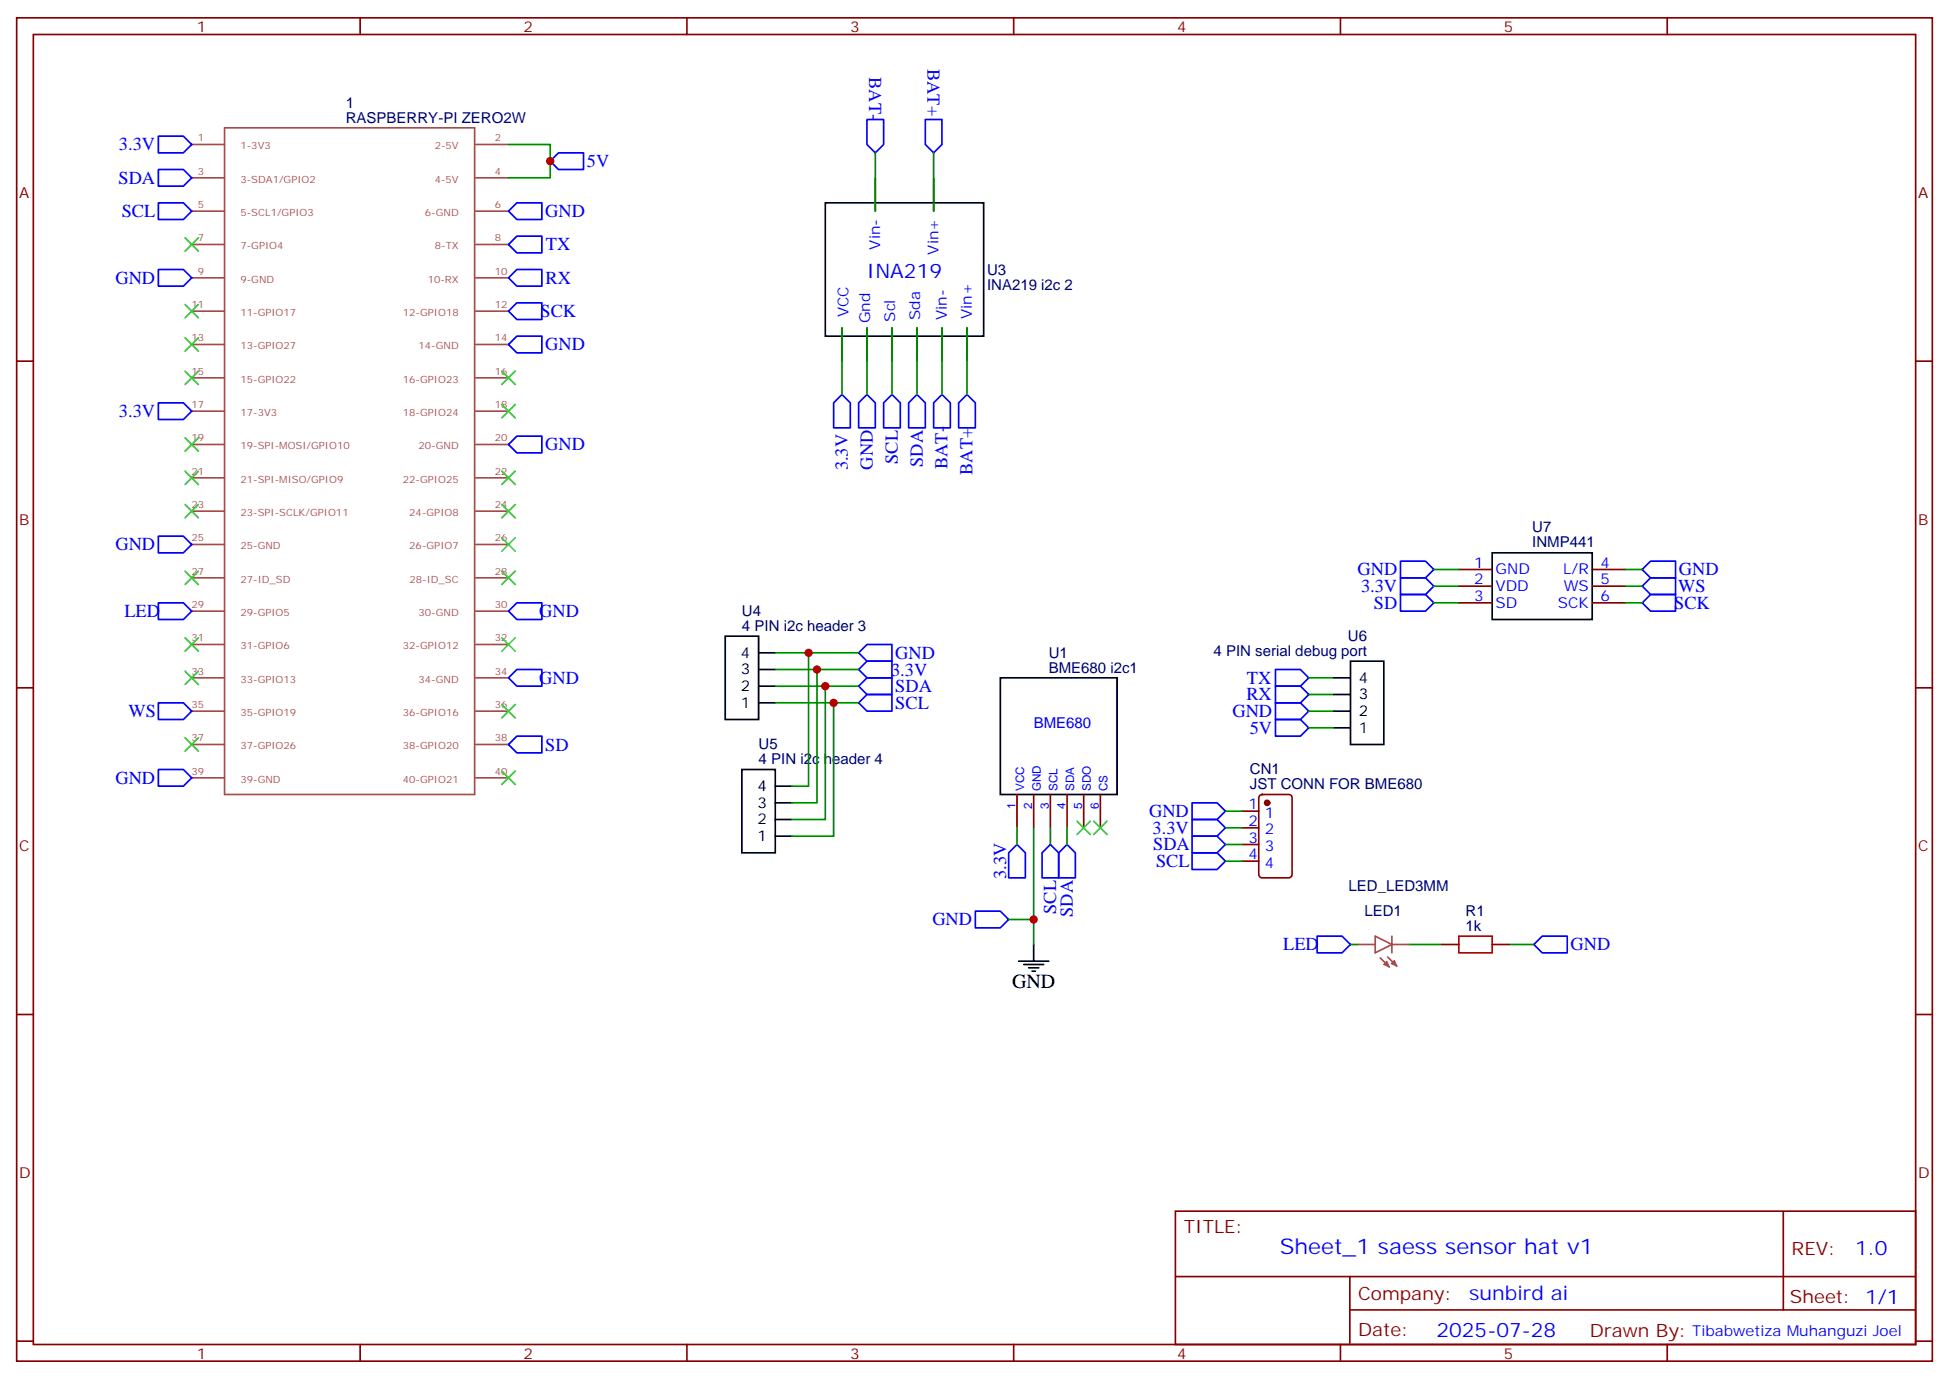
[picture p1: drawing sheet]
<svg xmlns="http://www.w3.org/2000/svg" width="412mm" height="292mm" viewBox="0 0 412 292" stroke-linecap="round" stroke-linejoin="round" font-family="sans-serif">
<g fill="none" stroke="#870000" stroke-width=".35">
<path d="M3.5 3.8h405.4v284.3h-405.4zM7.1 7.3h398.2v277.3h-398.2zM76.2 3.8v3.5M145.3 3.8v3.5M214.5 3.8v3.5M283.6 3.8v3.5M352.8 3.8v3.5M185.2 37.6v7.1M197.6 37.6v7.1M3.5 76.4h3.6M178.2 69.4v7M183.4 69.4v7"/>
<path d="M188.7 69.4v7M194 69.4v7M199.3 69.4v7M204.6 69.4v7M405.3 76.4h3.6M308.7 120.5h7M308.7 124.1h7M308.7 127.6h7M336.9 120.5h7.1M336.9 124.1h7.1M336.9 127.6h7.1M3.5 145.6h3.6"/>
<path d="M405.3 145.6h3.6M215.2 168.2v7M218.7 168.2v7M222.2 168.2v7M225.8 168.2v7M229.3 168.2v7M232.8 168.2v7M262.8 171.7h3.5M262.8 175.2h3.5M262.8 178.8h3.5M266.6 168.4l.5-.2h5.6a.71 .71 0 0 1 .7 .7v16.2a.76 .76 0 0 1-.7 .7h-5.6a.76 .76 0 0 1-.8-.7v-16.2zM262.8 182.3h3.5"/>
<path d="M305.2 199.9h3.5M315.7 199.9h3.6M3.5 214.7h3.6M405.3 214.7h3.6M248.7 256.4h156.6v28.2h-156.6zM377.3 256.4v20.9M248.7 270.2h156.5M285.6 277.3h119.6M285.6 270.2v14.1M3.5 283.9h3.6M76.2 284.6v3.5M145.3 284.6v3.5"/>
<path d="M214.5 284.6v3.5M283.6 284.6v3.5M352.8 284.6v3.5M405.3 283.9h3.6"/>
</g>
<g fill="none" stroke="#000" stroke-width=".35">
<path d="M174.6 42.9h33.5v28.3h-33.5zM315.7 117h21.2v14.1h-21.2zM153.5 134.7h7v17.6h-7zM160.5 138.2h3.5M285.8 139.9h7v17.7h-7zM160.5 148.8h3.5M160.5 145.2h3.5M160.5 141.7h3.5M211.7 143.5h24.7v24.7h-24.7zM282.2 154.1h3.6M282.2 150.5h3.6M282.2 147h3.6"/>
<path d="M282.2 143.5h3.6M157 162.9h7v17.6h-7zM164 177h3.6M164 173.5h3.6M164 169.9h3.6M164 166.4h3.6M218.7 199.9v3.5M215.5 203.4h6.4M216.6 204.2h4.2M217.7 204.9h2.1M218.4 205.6h.7"/>
</g>
<g fill="none" stroke="#008700" stroke-width=".35">
<path d="M107.6 30.6h8.8v7h-8.8M185.2 32.3v12.4M197.6 32.3v12.4M178.2 69.4v14.1M183.4 69.4v14.1M188.7 69.4v14.1M194 69.4v14.1M199.3 69.4v14.1M204.6 69.4v14.1M164 138.2h17.7M171.1 138.2v28.2h-3.5M303.4 120.5h5.3"/>
<path d="M303.4 124.1h5.3M303.4 127.6h5.3M344 120.5h3.5M344 124.1h3.5M344 127.6h3.5M164 141.7h17.7M164 145.2h17.7M164 148.8h17.7M172.9 141.7v28.2h-5.3M174.6 145.2v28.3h-7M176.4 148.8v28.2h-8.8M276.9 143.5h5.3"/>
<path d="M276.9 147h5.3M276.9 150.5h5.3M276.9 154.1h5.3M215.2 175.2v3.6M218.7 175.2v24.7M222.2 175.2v3.6M225.8 175.2v3.6M259.3 171.7h3.5M259.3 175.2h3.5M259.3 178.8h3.5M213.4 194.6h5.3M259.3 182.3h3.5"/>
<path d="M285.8 199.9h1.7M298.1 199.9h7.1M319.3 199.9h5.3"/>
</g>
<g fill="none" stroke="#3c3" stroke-width=".35">
<path d="M39.2 50.3l2.8 2.9M42 50.3l-2.8 2.9M39.2 78.6l2.8 2.8M39.2 71.5l2.8 2.8M39.2 64.5l2.8 2.8M42 78.6l-2.8 2.8M42 71.5l-2.8 2.8M42 64.5l-2.8 2.8M106.2 78.6l2.8 2.8M109 78.6l-2.8 2.8M39.2 99.7l2.8 2.9M39.2 92.7l2.8 2.8"/>
<path d="M42 99.7l-2.8 2.9M42 92.7l-2.8 2.8M106.2 85.6l2.8 2.8M106.2 99.7l2.8 2.9M109 85.6l-2.8 2.8M109 99.7l-2.8 2.9M39.2 106.8l2.8 2.8M42 106.8l-2.8 2.8M106.2 106.8l2.8 2.8M106.2 113.8l2.8 2.9M109 106.8l-2.8 2.8M109 113.8l-2.8 2.9"/>
<path d="M39.2 135l2.8 2.8M39.2 120.9l2.8 2.8M42 135l-2.8 2.8M42 120.9l-2.8 2.8M106.2 120.9l2.8 2.8M106.2 135l2.8 2.8M109 120.9l-2.8 2.8M109 135l-2.8 2.8M39.2 142.1l2.8 2.8M39.2 156.2l2.8 2.8M42 142.1l-2.8 2.8M42 156.2l-2.8 2.8"/>
<path d="M106.2 149.1l2.8 2.8M109 149.1l-2.8 2.8M106.2 163.2l2.8 2.9M109 163.2l-2.8 2.9M227.9 173.8l2.8 2.8M230.7 173.8l-2.8 2.8M231.4 173.8l2.8 2.8M234.2 173.8l-2.8 2.8"/>
</g>
<g fill="none" stroke="#00f" stroke-width=".35">
<path d="M33.5 28.8h5.3l1.8 1.8-1.8 1.7h-5.3zM33.5 35.9h5.3l1.8 1.7-1.8 1.8h-5.3zM118.2 32.3h5.3v3.6h-5.3l-1.8-1.8zM183.4 25.3h3.6v5.3l-1.8 1.7-1.8-1.7zM195.8 25.3h3.5v5.3l-1.7 1.7-1.8-1.7zM33.5 42.9h5.3l1.8 1.8-1.8 1.8h-5.3zM33.5 57h5.3l1.8 1.8-1.8 1.8h-5.3zM109.4 42.9h5.3v3.6h-5.3l-1.8-1.8zM109.4 50h5.3v3.5h-5.3l-1.8-1.7zM109.4 57h5.3v3.6h-5.3l-1.8-1.8zM107.6 65.9l1.8-1.8h5.3v3.5h-5.3zM109.4 71.2h5.3v3.5h-5.3l-1.8-1.8z"/>
<path d="M33.5 85.3h5.3l1.8 1.7-1.8 1.8h-5.3zM109.4 92.3h5.3v3.5h-5.3l-1.8-1.7zM178.2 83.5l1.7 1.8v5.3h-3.5v-5.3zM183.4 83.5l1.8 1.8v5.3h-3.5v-5.3zM188.7 83.5l1.8 1.8v5.3h-3.5v-5.3zM194 83.5l1.8 1.8v5.3h-3.5v-5.3zM199.3 83.5l1.8 1.8v5.3h-3.5v-5.3zM204.6 83.5l1.8 1.8v5.3h-3.6v-5.3zM33.5 113.5h5.3l1.8 1.8-1.8 1.7h-5.3zM296.3 118.8h5.3l1.8 1.7-1.8 1.8h-5.3zM33.5 127.6h5.3l1.8 1.8-1.8 1.7h-5.3zM109.4 127.6h5.3v3.5h-5.3l-1.8-1.7z"/>
<path d="M183.4 136.4h5.3v3.5h-5.3l-1.7-1.7zM296.3 122.3h5.3l1.8 1.8-1.8 1.7h-5.3zM296.3 125.8h5.3l1.8 1.8-1.8 1.8h-5.3zM347.5 120.5l1.7-1.7h5.3v3.5h-5.3zM349.2 122.3h5.3v3.5h-5.3l-1.7-1.7zM349.2 125.8h5.3v3.6h-5.3l-1.7-1.8zM33.5 148.8h5.3l1.8 1.7-1.8 1.8h-5.3zM109.4 155.8h5.3v3.5h-5.3l-1.8-1.7zM109.4 141.7h5.3v3.5h-5.3l-1.8-1.7zM181.7 148.8l1.7-1.8h5.3v3.5h-5.3zM181.7 141.7l1.7-1.8h5.3v3.6h-5.3zM181.7 145.2l1.7-1.7h5.3v3.5h-5.3z"/>
<path d="M269.9 141.7h5.3l1.7 1.8-1.7 1.7h-5.3zM269.9 145.2h5.3l1.7 1.8-1.7 1.8h-5.3zM269.9 148.8h5.3l1.7 1.7-1.7 1.8h-5.3zM269.9 152.3h5.3l1.7 1.8-1.7 1.7h-5.3zM33.5 162.9h5.3l1.8 1.7-1.8 1.8h-5.3zM215.2 178.8l1.8 1.7v5.3h-3.6v-5.3zM222.2 178.8l1.8 1.7v5.3h-3.5v-5.3zM252.2 169.9h5.3l1.8 1.8-1.8 1.8h-5.3zM252.2 173.5h5.3l1.8 1.7-1.8 1.8h-5.3zM252.2 177h5.3l1.8 1.8-1.8 1.7h-5.3zM206.4 192.9h5.3l1.7 1.7-1.7 1.8h-5.3zM224 180.5l1.8-1.7 1.7 1.7v5.3h-3.5z"/>
<path d="M252.2 180.5h5.3l1.8 1.8-1.8 1.7h-5.3zM278.7 198.2h5.3l1.8 1.7-1.8 1.8h-5.3zM324.6 199.9l1.7-1.7h5.3v3.5h-5.3z"/>
</g>
<circle cx="268.1" cy="169.9" r=".53" fill="#870000" stroke="#870000" stroke-width=".35"/>
<g fill="none" stroke="#a64a4a" stroke-width=".35">
<path d="M40.6 30.6h6.9M40.6 37.6h6.9M47.5 27.1h52.9v141.1h-52.9zM100.7 30.6h6.9M100.7 37.6h6.9M40.6 44.7h6.9M40.6 51.8h6.9M40.6 58.8h6.9M100.7 44.7h6.9M100.7 51.8h6.9M100.7 58.8h6.9M40.6 65.9h6.9"/>
<path d="M40.6 72.9h6.9M40.6 80h6.9M100.7 65.9h6.9M100.7 72.9h6.9M100.7 80h6.9M40.6 87h6.9M40.6 94.1h6.9M100.7 87h6.9M100.7 94.1h6.9M40.6 101.1h6.9M40.6 108.2h6.9M40.6 115.3h6.9"/>
<path d="M100.7 101.1h6.9M100.7 108.2h6.9M100.7 115.3h6.9M40.6 122.3h6.9M40.6 129.4h6.9M40.6 136.4h6.9M100.7 122.3h6.9M100.7 129.4h6.9M100.7 136.4h6.9M40.6 143.5h6.9M40.6 150.5h6.9M40.6 157.6h6.9"/>
<path d="M100.7 143.5h6.9M100.7 150.5h6.9M100.7 157.6h6.9M40.6 164.6h6.9M100.7 164.6h6.9M287.5 199.9h3.5M291 198.2l3.5 1.7-3.5 1.8zM294.5 198.2v3.5M294.6 199.9h3.5M292 202.7l2 2M293.6 202.6l2 1.9"/>
</g>
<g fill="#a64a4a" stroke="#a64a4a" stroke-width=".21">
<path d="M292.7 204.2l.8-.8 .5 1.3z"/>
<path d="M295 203.3l.6 1.2-1.3-.5z"/>
</g>
<path d="M308.7 198.2h7v3.5h-7z" fill="none" stroke="#a10000" stroke-width=".35"/>
<g fill="#c00">
<circle cx="116.4" cy="34.1" r=".88"/>
<circle cx="218.7" cy="194.6" r=".88"/>
<circle cx="171.1" cy="138.2" r=".88"/>
<circle cx="172.9" cy="141.7" r=".88"/>
<circle cx="174.6" cy="145.2" r=".88"/>
<circle cx="176.4" cy="148.8" r=".88"/>
</g>
<text font-size="4.6" fill="#00f" x="270.8" y="265.4">Sheet_1 saess sensor hat v1</text>
<g font-size="4.2" fill="#00f">
<text x="183.4" y="58.8">INA219</text>
<text x="392.5" y="265.6">1.0</text>
<text x="310.9" y="275.2">sunbird ai</text>
<text x="304" y="283">2025-07-28</text>
</g>
<text font-size="4.2" x="214.1" y="209.1">GND</text>
<g font-size="3.9" fill="#00f">
<text x="183.9" y="16.3" transform="rotate(90 183.9 16.3)">BAT-</text>
<text x="196.3" y="14.6" transform="rotate(90 196.3 14.6)">BAT+</text>
<text x="25.2" y="31.8">3.3V</text>
<text x="124.2" y="35.4">5V</text>
<text x="25.1" y="38.9">SDA</text>
<text x="25.7" y="45.9">SCL</text>
<text x="115.4" y="45.9">GND</text>
<text x="115.5" y="53">TX</text>
<text x="24.4" y="60.1">GND</text>
<text x="115.4" y="60.1">RX</text>
<text x="114.4" y="67.1">SCK</text>
<text x="115.4" y="74.2">GND</text>
<text x="25.2" y="88.3">3.3V</text>
<text x="115.4" y="95.3">GND</text>
<text x="179.4" y="99.6" transform="rotate(-90 179.4 99.6)">3.3V</text>
<text x="184.7" y="99.4" transform="rotate(-90 184.7 99.4)">GND</text>
<text x="190" y="98.2" transform="rotate(-90 190 98.2)">SCL</text>
<text x="195.3" y="98.8" transform="rotate(-90 195.3 98.8)">SDA</text>
<text x="200.5" y="99.3" transform="rotate(-90 200.5 99.3)">BAT-</text>
<text x="205.8" y="100.5" transform="rotate(-90 205.8 100.5)">BAT+</text>
<text x="24.4" y="116.5">GND</text>
<text x="287.2" y="121.8">GND</text>
<text x="288" y="125.3">3.3V</text>
<text x="355.1" y="125.3">WS</text>
<text x="355.2" y="121.8">GND</text>
<text x="26.3" y="130.6">LED</text>
<text x="114.1" y="130.7">GND</text>
<text x="290.7" y="128.8">SD</text>
<text x="354.3" y="128.8">SCK</text>
<text x="188.6" y="143.1">3.3V</text>
<text x="189.4" y="139.4">GND</text>
<text x="114.1" y="144.8">GND</text>
<text x="189.4" y="146.5">SDA</text>
<text x="263.7" y="148.2">RX</text>
<text x="263.8" y="144.7">TX</text>
<text x="27.2" y="151.8">WS</text>
<text x="189.4" y="150">SCL</text>
<text x="260.8" y="151.8">GND</text>
<text x="264.4" y="155.3">5V</text>
<text x="115.4" y="158.9">SD</text>
<text x="24.4" y="165.9">GND</text>
<text x="243.1" y="172.9">GND</text>
<text x="243.9" y="176.5">3.3V</text>
<text x="244" y="180">SDA</text>
<text x="212.9" y="186" transform="rotate(-90 212.9 186)">3.3V</text>
<text x="244.6" y="183.5">SCL</text>
<text x="197.3" y="195.9">GND</text>
<text x="223.5" y="193.4" transform="rotate(-90 223.5 193.4)">SCL</text>
<text x="227" y="194" transform="rotate(-90 227 194)">SDA</text>
<text x="271.5" y="201.2">LED</text>
<text x="332.3" y="201.2">GND</text>
</g>
<g font-size="3.9" fill="#800">
<text x="250.5" y="260.9">TITLE:</text>
<text x="379.1" y="265.6">REV:</text>
<text x="287.4" y="275.1">Company:</text>
<text x="378.7" y="275.8">Sheet: 1/1</text>
<text x="287.4" y="282.8">Date:</text>
<text x="336.4" y="282.9">Drawn By:</text>
</g>
<g font-size="3.2" fill="#800">
<text x="41.6" y="6.8">1</text>
<text x="110.8" y="6.8">2</text>
<text x="179.9" y="6.8">3</text>
<text x="249.1" y="6.8">4</text>
<text x="318.2" y="6.8">5</text>
<text x="4.1" y="41.9">A</text>
<text x="405.9" y="41.9">A</text>
<text x="4.1" y="111">B</text>
<text x="405.9" y="111">B</text>
<text x="4.1" y="180.2">C</text>
<text x="405.9" y="180.2">C</text>
<text x="4.1" y="249.3">D</text>
<text x="405.9" y="249.3">D</text>
<text x="41.6" y="287.6">1</text>
<text x="110.8" y="287.6">2</text>
<text x="179.9" y="287.6">3</text>
<text x="249.1" y="287.6">4</text>
<text x="318.2" y="287.6">5</text>
</g>
<g font-size="3.2" fill="#000080">
<text x="73.2" y="22.9">1</text>
<text x="73.2" y="26">RASPBERRY-PI ZERO2W</text>
<text x="208.8" y="58.2">U3</text>
<text x="208.8" y="61.5">INA219 i2c 2</text>
<text x="324.2" y="112.6">U7</text>
<text x="324.2" y="115.8">INMP441</text>
<text x="157" y="130.3">U4</text>
<text x="157" y="133.6">4 PIN i2c header 3</text>
<text x="285.2" y="135.6">U6</text>
<text x="221.9" y="142.4">BME680 i2c1</text>
<text x="221.9" y="139.2">U1</text>
<text x="256.8" y="138.9">4 PIN serial debug port</text>
<text x="160.5" y="161.8">4 PIN i2c header 4</text>
<text x="160.5" y="158.6">U5</text>
<text x="264.5" y="167">JST CONN FOR BME680</text>
<text x="264.5" y="163.9">CN1</text>
<text x="285.4" y="188.7">LED_LED3MM</text>
<text x="288.7" y="193.9">LED1</text>
<text x="310.1" y="197.1">1k</text>
<text x="310.1" y="193.9">R1</text>
</g>
<g font-size="3.2" fill="#00f">
<text x="186.3" y="52.8" transform="rotate(-90 186.3 52.8)">Vin-</text>
<text x="198.6" y="53.9" transform="rotate(-90 198.6 53.9)">Vin+</text>
<text x="179.6" y="67.2" transform="rotate(-90 179.6 67.2)">VCC</text>
<text x="184.1" y="68.4" transform="rotate(-90 184.1 68.4)">Gnd</text>
<text x="189.4" y="68.1" transform="rotate(-90 189.4 68.1)">Scl</text>
<text x="194.7" y="67.7" transform="rotate(-90 194.7 67.7)">Sda</text>
<text x="200.4" y="67.8" transform="rotate(-90 200.4 67.8)">Vin-</text>
<text x="205.7" y="67.5" transform="rotate(-90 205.7 67.5)">Vin+</text>
<text x="312" y="120.2">1</text>
<text x="312" y="123.7">2</text>
<text x="316.4" y="121.6">GND</text>
<text x="316.4" y="125.1">VDD</text>
<text x="330.8" y="121.6">L/R</text>
<text x="330.9" y="125.1">WS</text>
<text x="338.7" y="123.7">5</text>
<text x="338.7" y="120.2">4</text>
<text x="312" y="127.2">3</text>
<text x="316.4" y="128.7">SD</text>
<text x="329.6" y="128.7">SCK</text>
<text x="338.7" y="127.2">6</text>
<text x="218.7" y="154.1">BME680</text>
<text x="264.2" y="171.3">1</text>
<text x="267.7" y="173.1">1</text>
<text x="264.2" y="174.9">2</text>
<text x="264.2" y="178.4">3</text>
<text x="267.7" y="176.6">2</text>
<text x="264.2" y="181.9">4</text>
<text x="267.7" y="180.2">3</text>
<text x="267.7" y="183.7">4</text>
<text x="358.1" y="282.8">Tibabwetiza Muhanguzi Joel</text>
</g>
<g font-size="3.2">
<text x="156.7" y="142.8">3</text>
<text x="156.7" y="139.2">4</text>
<text x="156.7" y="149.8">1</text>
<text x="156.7" y="146.3">2</text>
<text x="287.5" y="148.1">3</text>
<text x="287.5" y="144.5">4</text>
<text x="287.5" y="155.1">1</text>
<text x="287.5" y="151.6">2</text>
<text x="160.3" y="167.5">4</text>
<text x="160.3" y="171">3</text>
<text x="160.3" y="178">1</text>
<text x="160.3" y="174.5">2</text>
</g>
<g font-size="2.5" fill="#00f">
<text x="216.7" y="167.5" transform="rotate(-90 216.7 167.5)">VCC</text>
<text x="220.2" y="167.5" transform="rotate(-90 220.2 167.5)">GND</text>
<text x="223.8" y="167.5" transform="rotate(-90 223.8 167.5)">SCL</text>
<text x="227.3" y="167.5" transform="rotate(-90 227.3 167.5)">SDA</text>
<text x="230.8" y="167.5" transform="rotate(-90 230.8 167.5)">SDO</text>
<text x="234.3" y="167.5" transform="rotate(-90 234.3 167.5)">CS</text>
<text x="214.8" y="171.3" transform="rotate(-90 214.8 171.3)">1</text>
<text x="218.4" y="171.3" transform="rotate(-90 218.4 171.3)">2</text>
<text x="221.9" y="171.3" transform="rotate(-90 221.9 171.3)">3</text>
<text x="225.4" y="171.3" transform="rotate(-90 225.4 171.3)">4</text>
<text x="229" y="171.3" transform="rotate(-90 229 171.3)">5</text>
<text x="232.5" y="171.3" transform="rotate(-90 232.5 171.3)">6</text>
</g>
<g font-size="2.1" fill="#a54b4b">
<text x="41.9" y="29.9">1</text>
<text x="104.7" y="29.9">2</text>
<text x="50.9" y="31.6">1-3V3</text>
<text x="92" y="31.6">2-5V</text>
<text x="41.9" y="36.9">3</text>
<text x="50.9" y="38.7">3-SDA1/GPIO2</text>
<text x="92" y="38.7">4-5V</text>
<text x="104.7" y="36.9">4</text>
<text x="41.9" y="44">5</text>
<text x="50.9" y="45.7">5-SCL1/GPIO3</text>
<text x="89.9" y="45.7">6-GND</text>
<text x="104.7" y="44">6</text>
<text x="41.9" y="51.1">7</text>
<text x="50.9" y="52.8">7-GPIO4</text>
<text x="92" y="52.8">8-TX</text>
<text x="104.7" y="51.1">8</text>
<text x="41.9" y="58.1">9</text>
<text x="50.9" y="59.8">9-GND</text>
<text x="90.5" y="59.8">10-RX</text>
<text x="104.7" y="58.1">10</text>
<text x="40.5" y="65.2">11</text>
<text x="104.7" y="65.2">12</text>
<text x="50.9" y="66.9">11-GPIO17</text>
<text x="85.3" y="66.9">12-GPIO18</text>
<text x="40.5" y="72.2">13</text>
<text x="50.9" y="74">13-GPIO27</text>
<text x="88.6" y="74">14-GND</text>
<text x="104.7" y="72.2">14</text>
<text x="40.5" y="79.3">15</text>
<text x="50.9" y="81">15-GPIO22</text>
<text x="85.3" y="81">16-GPIO23</text>
<text x="104.7" y="79.3">16</text>
<text x="40.5" y="86.3">17</text>
<text x="50.9" y="88.1">17-3V3</text>
<text x="85.3" y="88.1">18-GPIO24</text>
<text x="104.7" y="86.3">18</text>
<text x="40.5" y="93.4">19</text>
<text x="50.9" y="95.1">19-SPI-MOSI/GPIO10</text>
<text x="88.6" y="95.1">20-GND</text>
<text x="104.7" y="93.4">20</text>
<text x="40.5" y="100.4">21</text>
<text x="104.7" y="100.4">22</text>
<text x="40.5" y="107.5">23</text>
<text x="50.9" y="102.2">21-SPI-MISO/GPIO9</text>
<text x="85.3" y="102.2">22-GPIO25</text>
<text x="104.7" y="107.5">24</text>
<text x="50.9" y="109.2">23-SPI-SCLK/GPIO11</text>
<text x="86.6" y="109.2">24-GPIO8</text>
<text x="40.5" y="114.6">25</text>
<text x="50.9" y="116.3">25-GND</text>
<text x="86.6" y="116.3">26-GPIO7</text>
<text x="104.7" y="114.6">26</text>
<text x="40.5" y="121.6">27</text>
<text x="50.9" y="123.3">27-ID_SD</text>
<text x="86.6" y="123.3">28-ID_SC</text>
<text x="104.7" y="121.6">28</text>
<text x="40.5" y="128.7">29</text>
<text x="50.9" y="130.4">29-GPIO5</text>
<text x="88.6" y="130.4">30-GND</text>
<text x="104.7" y="128.7">30</text>
<text x="40.5" y="135.7">31</text>
<text x="50.9" y="137.5">31-GPIO6</text>
<text x="85.3" y="137.5">32-GPIO12</text>
<text x="104.7" y="135.7">32</text>
<text x="40.5" y="142.8">33</text>
<text x="104.7" y="142.8">34</text>
<text x="40.5" y="149.8">35</text>
<text x="50.9" y="144.5">33-GPIO13</text>
<text x="88.6" y="144.5">34-GND</text>
<text x="104.7" y="149.8">36</text>
<text x="50.9" y="151.6">35-GPIO19</text>
<text x="85.3" y="151.6">36-GPIO16</text>
<text x="40.5" y="156.9">37</text>
<text x="50.9" y="158.6">37-GPIO26</text>
<text x="85.3" y="158.6">38-GPIO20</text>
<text x="104.7" y="156.9">38</text>
<text x="40.5" y="163.9">39</text>
<text x="50.9" y="165.7">39-GND</text>
<text x="85.3" y="165.7">40-GPIO21</text>
<text x="104.7" y="163.9">40</text>
</g>
</svg>
